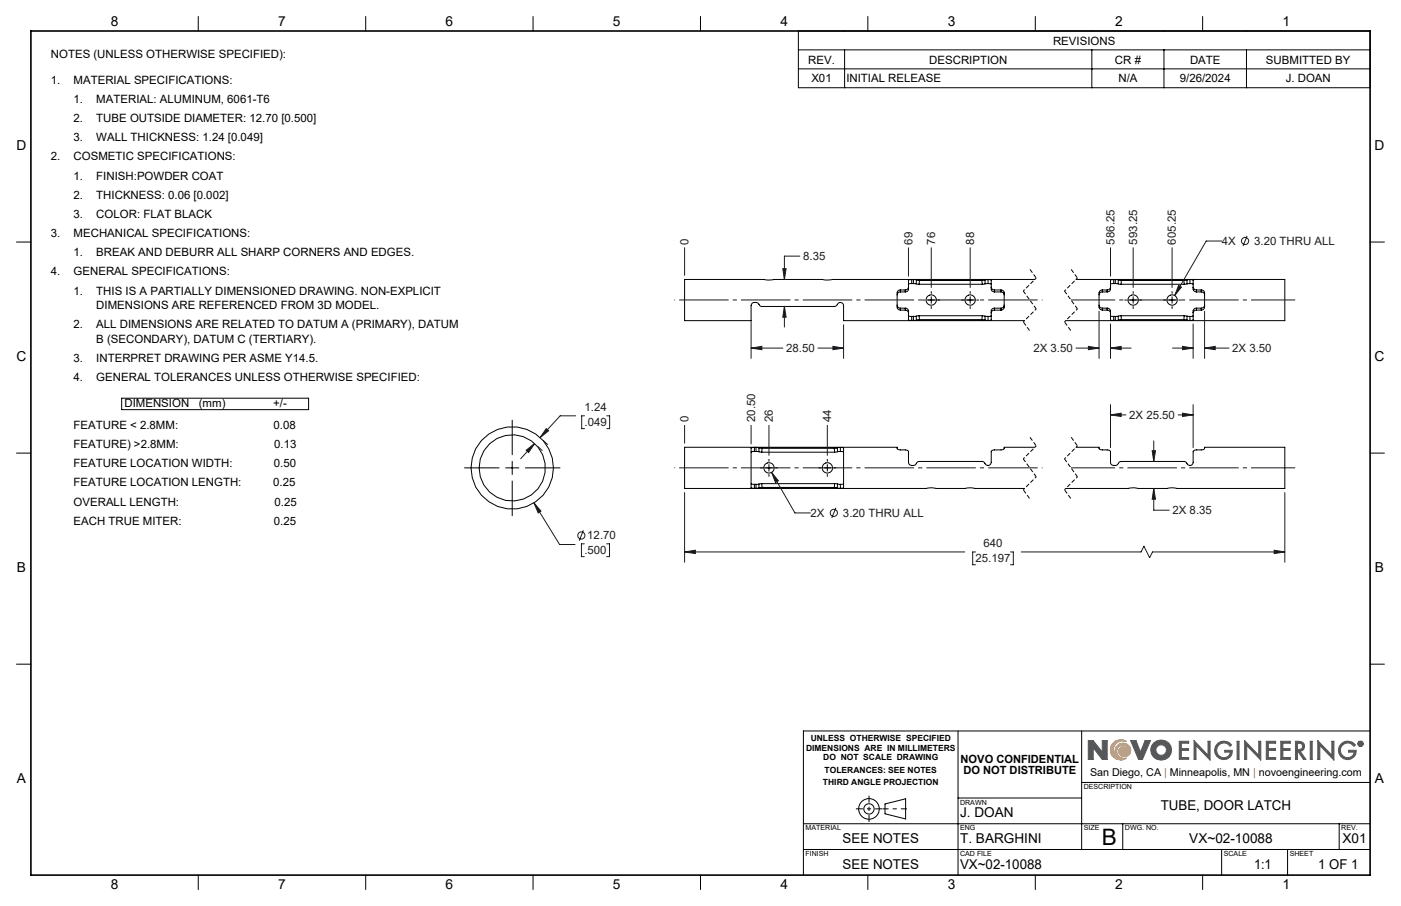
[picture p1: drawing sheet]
<svg xmlns="http://www.w3.org/2000/svg" width="432mm" height="279mm" viewBox="0 0 432 279" stroke-linecap="round" stroke-linejoin="round" font-family="sans-serif">
<g fill="none" stroke="#000" stroke-width=".31">
<path d="M61.1 5.1v4.5M112.7 5.1v4.5M164.3 5.1v4.5M215.9 5.1v4.5M267.5 5.1v4.5M319.1 5.1v4.5M370.7 5.1v4.5M5.1 74.6h4.4M422.3 74.6h4.4M276.5 94.1l.2 .6 .8 .3M277.5 89.4l-.5 .1a2.43 2.43 0 0 0-.5 2.5 5.8 5.8 0 0 0 .4 3.4l.6 .2M277.5 90l-.6 .2-.4 .7"/>
<path d="M277.5 89.4h1.5M277.5 95.6h1.5M277.5 90h1.5M277.5 95h1.5M277.5 89.4v.6M277.5 95v.6M279 95.6l.8 .4 .2 .4M279 95l.9 .4 .1 1M279 89.4v.6M279 95v.6M280 88.6l-.4 .6-.6 .2M280 96.4v1.1a.83 .83 0 0 0 .7 1.3h.3"/>
<path d="M280 88.6v.9l-1 .5M280 97.4l1 .2M281 87.5v-1.3h-.2a.67 .67 0 0 0-.8 .2 .67 .67 0 0 0 0 .8v1.4M281 87.5l-1 .2M281 98.8h.5M281 97.6h.5M281 87.5h.5M281 97.6v1.2M281.5 87.5h.9M281.5 97.6v1.2M282.4 97.5l-.9 .1M282.4 87.5l.8 .2"/>
<path d="M282.4 97.5v1.2M282.4 86.3l1 .2M282.4 86.3l-.9-.1v1.3M282.4 98.7l-.9 .1M282.4 86.3v1.2M283.2 97.4l-.8 .1M283.2 97.4l.2 1.2M283.2 97.4h19.6M283.2 87.7h19.6M283.4 98.6l-1 .1M283.4 86.5l-.2 1.2M283.4 98.6h19.2"/>
<path d="M283.4 86.5h19.2M302.6 98.6l1 .1M302.6 86.5l.2 1.2M302.8 97.4l.8 .1M302.8 97.4l-.2 1.2M303.6 86.3l-1 .2M303.6 98.7l.9 .1M303.6 86.3v1.2M303.6 87.5l-.8 .2M303.6 97.5l.9 .1M303.6 97.5v1.2M304.5 86.2a.72 .72 0 0 1 .9 .1 .72 .72 0 0 1 .1 .9v1.4"/>
<path d="M304.5 86.2l-.9 .1M304.5 87.5h-.9M304.5 87.5l1 .2M304.5 86.2v1.3M304.5 97.6v1.2M305.5 96.4v1.1a.83 .83 0 0 1 0 .9 .83 .83 0 0 1-.8 .4h-.2M305.5 88.6l.2 .5 .8 .3M305.5 88.6l.1 1 .9 .4M305.5 97.4l-1 .2M306.5 95.6l-.6 .2-.4 .6M306.5 95l-.5 .1a1.07 1.07 0 0 0-.5 1.3M306.5 89.4h2"/>
<path d="M306.5 95.6h2M306.5 90h2M306.5 95h2M306.5 89.4v.6M306.5 95v.6M308.5 89.4l.6 .2 .4 .5v4.1a1.07 1.07 0 0 1-1 1.4M308.5 90l.8 .3 .2 .6M308.5 89.4v.6M308.5 95v.6M309.5 94.1l-.4 .7-.6 .2M318.9 86.2h-62.3l-1.4 .2-1.7-.2h-14.9l-1.4 .2-1.7-.2h-24.5v12.7h20.5v-4.6a1.36 1.36 0 0 1 1.3-1.1 1.36 1.36 0 0 1 1.3 1l.6 .3h22.4l.7-.2a1.2 1.2 0 0 1 .8-.9 1.2 1.2 0 0 1 1.3 .3l.1 5.2h55.8M331.6 86.2h64.4v12.7h-67.5"/>
<path d="M338.7 94.1l.2 .6 .9 .3M339.8 89.4l-.6 .1-.4 .5-.1 2a5.8 5.8 0 0 0 .4 3.4l.7 .2M339.8 90l-.7 .2-.4 .7M339.8 89.4h1.4M339.8 95.6h1.4M339.8 89.4v.6M339.8 95v.6M339.8 90h1.4M339.8 95h1.4M341.2 95.6l.8 .4 .3 .4M341.2 95l.9 .4 .2 1M341.2 89.4v.6"/>
<path d="M341.2 95v.6M342.3 88.6l-.4 .6-.7 .2M342.3 96.4v1.1a.83 .83 0 0 0 .6 1.3h.4M342.3 88.6a1.04 1.04 0 0 1-1.1 1.4M342.3 97.4l1 .2M343.3 87.5v-1.3h-.3a.67 .67 0 0 0-.7 .2 .67 .67 0 0 0 0 .8v1.4M343.3 87.5l-1 .2M343.3 98.8h.4M343.3 97.6h.4M343.3 87.5h.4M343.3 97.6v1.2M343.7 87.5h.9"/>
<path d="M343.7 97.6v1.2M344.6 97.5l-.9 .1M344.6 87.5l.9 .2M344.6 97.5l.1 1.2M344.7 98.7l-1 .1M344.7 86.3l.9 .2M344.7 86.3l-1-.1v1.3M344.7 86.3l-.1 1.2M345.5 97.4l-.9 .1M345.5 97.4l.1 1.2M345.5 97.4h19.5M345.5 87.7h19.5"/>
<path d="M345.6 98.6l-.9 .1M345.6 86.5l-.1 1.2M345.6 98.6h19.3M345.6 86.5h19.3M364.9 98.6l.9 .1M364.9 86.5l.1 1.2M365 97.4l.9 .1M365 97.4l-.1 1.2M365.8 98.7l.9 .1M365.8 86.3l-.9 .2M365.8 86.3l.1 1.2M365.9 87.5l-.9 .2"/>
<path d="M365.9 97.5l.8 .1M365.9 97.5l-.1 1.2M366.7 86.2h.4a.64 .64 0 0 1 .7 .3 .64 .64 0 0 1-.1 .7v1.4M366.7 86.2l-.9 .1M366.7 87.5h-.8M366.7 87.5l1 .2M366.7 86.2v1.3M366.7 97.6v1.2M367.7 96.4v1.1a.83 .83 0 0 1 .1 .9 .83 .83 0 0 1-.8 .4h-.3M367.7 88.6l.5 .7 .6 .1M367.7 88.6l.2 1 .9 .4M367.7 97.4l-1 .2"/>
<path d="M368.8 95.6l-.7 .2-.4 .6M368.8 95l-.6 .1a1.13 1.13 0 0 0-.5 1.3M368.8 89.4h1.4M368.8 95.6h1.4M368.8 89.4v.6M368.8 95v.6M368.8 90h1.4M368.8 95h1.4M370.2 89.4l.7 .2 .4 .7v4.4l-.2 .6-.9 .3M370.2 90l.9 .3 .2 .6M370.2 89.4v.6M370.2 95v.6"/>
<path d="M371.3 94.1l-.4 .7-.7 .2M5.1 139.7h4.4M232.5 138l-1 .2v12.3l1 .1v-1.2M232.5 139.2l-1 .3M232.5 138h.5M232.5 139.2h.5M232.5 138v1.2M233 138l.9 .1M233 139.2l.9 .1M233 138v1.2M233.9 139.3l.9 .2M233.9 138.1l1 .2"/>
<path d="M233.9 138.1v1.2M234.8 139.5h22.4M234.9 138.3l-.1 1.2M234.9 138.3h22.2M257.1 138.3l.1 1.2M258.1 138.1l-1 .2M258.1 138.1v1.2M258.1 139.3l-.9 .2M259 138l1 .2v12.2l-1 .2M259 138l-.9 .1M259 139.2l-.9 .1M259 139.2l1 .3"/>
<path d="M259 138v1.2M318.9 137.9h-9.4a.7 .7 0 0 1-.2 .8 .7 .7 0 0 1-.8 0l-2.6 .2a2.64 2.64 0 0 0-.4 2.3v.9a1.09 1.09 0 0 1-.8 1.4 1.09 1.09 0 0 1-1.3-.9l-.6-.3h-19.4l-.6 .2a1.43 1.43 0 0 1-1.4 1.1 1.43 1.43 0 0 1-1.4-1v-3.5l-.5-.3-2-.1a.69 .69 0 0 1-.8 0 .69 .69 0 0 1-.2-.8h-65.5v12.7h74.5l1.6-.2 1.5 .2h8.9l1.5-.2 1.6 .2h15.2M331.6 137.9h7.1a.71 .71 0 0 0 .3 .8 .71 .71 0 0 0 .8 0l2 .1 .4 .3 .1 2.5a1.43 1.43 0 0 0 .9 1.9 1.43 1.43 0 0 0 1.8-1l.6-.2h19.5l.6 .3a1.08 1.08 0 0 0 1.3 .9 1.08 1.08 0 0 0 .7-1.4v-.9a2.64 2.64 0 0 1 .4-2.3l2.1-.2a.72 .72 0 0 0 .8 0 .72 .72 0 0 0 .3-.8h24.7v12.7h-33.2l-1.5-.2-1.6 .2h-8.9l-1.5-.2-1.6 .2h-19.2M422.3 139.7h4.4M231.5 149.2l1 .2M232.5 149.4h.5M233 149.4v1.2l.9-.1M233.9 149.3l-.9 .1M233.9 149.3v1.2M234.8 149.2l-.9 .1M234.8 149.2l.1 1.1M234.8 149.2h22.4"/>
<path d="M234.9 150.3l-1 .2M234.9 150.3h22.2M257.1 150.3l1 .2M257.2 149.2l.9 .1M257.2 149.2l-.1 1.1M258.1 150.5l.9 .1M258.1 149.3l.9 .1M258.1 149.3v1.2M259 149.4v1.2M260 149.2l-1 .2M5.1 204.8h4.4M422.3 204.8h4.4"/>
<path d="M295.3 225.4v44.5M333.4 225.4v36.6M422.3 225.4h-174.7v44.5M247.6 254h174.7M272.8 247.9l6.3-1.6v6.3l-6.3-1.6zM295.3 246.1h38.1M333.4 241.3h88.9M346 254v8M412.7 254v8M61.1 269.9v4.4M112.7 269.9v4.4M164.3 269.9v4.4"/>
<path d="M215.9 269.9v4.4M247.6 262h174.7M267.5 269.9v4.4M319.1 269.9v4.4M370.7 269.9v4.4M376.5 262v7.9M396.8 262v7.9"/>
<circle cx="287" cy="92.5" r="1.6"/>
<circle cx="299" cy="92.5" r="1.6"/>
<circle cx="349.2" cy="92.5" r="1.6"/>
<circle cx="361.2" cy="92.5" r="1.59"/>
<circle cx="157.9" cy="144.3" r="12.7"/>
<circle cx="157.9" cy="144.3" r="10.2"/>
<circle cx="237" cy="144.3" r="1.59"/>
<circle cx="255" cy="144.3" r="1.6"/>
<circle cx="267.8" cy="249.5" r="1.59"/>
<circle cx="267.8" cy="249.5" r="3.2"/>
</g>
<path d="M342.7 229.6a3.1 3.1 0 0 1 4.5-.9 2.82 2.82 0 0 0-3.9 1.7 2.82 2.82 0 0 0 2.3 3.6 2.45 2.45 0 0 1-1.1-4.2 2.45 2.45 0 0 1 4 1.5 1.88 1.88 0 0 1-1.9 2.1 1.88 1.88 0 0 1-1.8-2.2l.6-.7a1.82 1.82 0 0 1 2.4 1.5 1.89 1.89 0 0 0-2.6-2 1.89 1.89 0 0 0-.3 3.3l1.5 .6 .8-.1a3.2 3.2 0 0 1-4-.2 3.2 3.2 0 0 1-.5-4z" fill="none" stroke="#f78d2a" stroke-width=".31"/>
<g fill="none" stroke="#555759" stroke-width=".31">
<path d="M336.9 230.6v3.6h-1.5v-5.8h1.5l2.8 3.6M336.9 230.6h.1M337 230.6l2.7 3.6h1.5v-5.8h-1.5v3.6M339.7 232h.1M348.5 228.4h1.6l1.4 3.6 1.4-3.6h1.7l-2.5 5.8h-1.2zM363.5 228.6h2.9v.6h-2.3v1.7h2.2v.5h-2.2v2.2h2.3v.6h-2.9zM368 228.4l4.3 4.5v-4.3h.7v5.8l-4.4-4.5v4.3h-.6zM375.4 229.2a2.89 2.89 0 0 1 4.2 .5l-.5 .5a2.26 2.26 0 0 0-3.2-.7 2.26 2.26 0 0 0-.5 3.2 2.26 2.26 0 0 0 3.3 .4l.5-1.1h-1.7v-.6h2.3a2.78 2.78 0 0 1-4 2.5 2.78 2.78 0 0 1-.4-4.7zM381.3 228.6h.6v5.6h-.6zM383.6 228.4l4.3 4.5v-4.3h.7v5.8l-4.4-4.5v4.3h-.6zM390.3 228.6h2.9v.6h-2.3v1.7h2.2v.5h-2.2v2.2h2.3v.6h-2.9zM394.8 228.6h2.9v.6h-2.3v1.7h2.2v.5h-2.2v2.2h2.3v.6h-2.9z"/>
<path d="M399.3 228.6a2.74 2.74 0 0 1 2.6 .8l.2 .8-.3 .9-1.1 .6 1.8 2.5h-.8l-1.7-2.5h-.1v2.5h-.6zM399.9 229.2l1.1 .1a1.02 1.02 0 0 1 0 1.7l-1.1 .2zM403.8 228.6h.6v5.6h-.6zM406.2 228.4l4.3 4.5v-4.3h.6v5.8l-4.3-4.5v4.3h-.6zM413.6 229.2a2.89 2.89 0 0 1 4.2 .5l-.5 .5a2.25 2.25 0 0 0-3.3-.7 2.25 2.25 0 0 0-.2 3.4 2.25 2.25 0 0 0 3.4-.3l.1-.6h-1.6v-.6h2.3a2.79 2.79 0 0 1-4 2.5 2.79 2.79 0 0 1-.4-4.7zM419 228.9l.6 .1-.1 .4 .2 .4-.4-.4-.3 .4zM419.2 229l.3 .2-.3 .1z"/>
<circle cx="357.9" cy="231.3" r="1.64"/>
<circle cx="357.9" cy="231.3" r="3.2"/>
<circle cx="419.3" cy="229.4" r=".85"/>
<circle cx="419.3" cy="229.4" r=".71"/>
</g>
<path d="M279.5 249.4h-7.5" fill="none" stroke="#000" stroke-width=".31" stroke-dasharray="15.2 1.3 1.3 1.3" stroke-dashoffset="13.4" stroke-linecap="butt"/>
<path d="M263.8 249.4h8.1M267.8 245.4v8.1" fill="none" stroke="#000" stroke-width=".31" stroke-dasharray="15.2 1.3 1.3 1.3" stroke-dashoffset="13.1" stroke-linecap="butt"/>
<path d="M9.5 9.6h412.8v260.3h-412.8z" fill="none" stroke="#000" stroke-width=".5"/>
<path d="M343 229.1a3.2 3.2 0 0 1 4.2-.4 2.82 2.82 0 0 0-3.9 1.7 2.82 2.82 0 0 0 2.3 3.6 2.43 2.43 0 0 1-1.9-2.8 2.43 2.43 0 0 1 2.7-2 2.43 2.43 0 0 1 2.1 2.7 1.82 1.82 0 0 1-2.5 1.5 1.82 1.82 0 0 1-.9-2.7 1.73 1.73 0 0 1 2.7 1.3 1.9 1.9 0 0 0-2.6-2 1.9 1.9 0 0 0-.3 3.3l.8 .5h1.5a3.2 3.2 0 0 1-4.2-.4 3.2 3.2 0 0 1 0-4.3z" fill-rule="evenodd" fill="#f78d2a"/>
<path d="M335.4 228.4v5.8h1.5v-3.6l2.8 3.6h1.5v-5.8h-1.5v3.6l-2.8-3.6zM348.5 228.4l2.4 5.8h1.2l2.5-5.8h-1.7l-1.4 3.6-1.4-3.6zM355.6 229.1a3.1 3.1 0 0 0 .2 4.6 3.1 3.1 0 0 0 4.6-.6 3.1 3.1 0 0 0-1-4.5l-1.8-.4-1 .3zM356.2 231.3a1.65 1.65 0 0 1 3.3 0 1.65 1.65 0 0 1-3.3 0zM363.5 228.6v5.6h2.9v-.6h-2.3v-2.2h2.2v-.5h-2.2v-1.7h2.3v-.6zM368 228.4v5.8h.6v-4.3l4.4 4.5v-5.8h-.7v4.3zM375.2 229.3a2.79 2.79 0 0 0 .7 4.7 2.79 2.79 0 0 0 3.9-2.6h-2.3v.6h1.7a2.16 2.16 0 0 1-3 1.4 2.16 2.16 0 0 1-.9-3.2 2.22 2.22 0 0 1 3.8 0l.5-.5a2.92 2.92 0 0 0-4.4-.4zM381.3 228.6v5.6h.6v-5.6zM383.6 228.4v5.8h.6v-4.3l4.4 4.5v-5.8h-.7v4.3zM390.3 228.6v5.6h2.9v-.6h-2.3v-2.2h2.2v-.5h-2.2v-1.7h2.3v-.6zM394.8 228.6v5.6h2.9v-.6h-2.3v-2.2h2.2v-.5h-2.2v-1.7h2.3v-.6zM399.3 228.6v5.6h.6v-2.5l1.8 2.5h.8l-1.8-2.5 1.1-.6 .3-1.3a1.6 1.6 0 0 0-2.1-1.2zM399.9 229.2l1.3 .3 .3 .4-.3 1-1.3 .3zM403.8 228.6v5.6h.6v-5.6zM406.2 228.4v5.8h.6v-4.3l4.3 4.5v-5.8h-.6v4.3zM413.3 229.4a2.79 2.79 0 0 0 .9 4.6 2.79 2.79 0 0 0 3.8-2.6h-2.3v.6h1.6a2.18 2.18 0 0 1-3.2 1.3 2.18 2.18 0 0 1-.4-3.5 2.22 2.22 0 0 1 3.6 .4l.5-.5a2.89 2.89 0 0 0-4.5-.3zM419 228.9v.9h.2v-.4l.5 .4-.2-.4 .2-.4zM419.2 229l.3 .2-.3 .1zM418.5 229.4a.85 .85 0 0 0 1.7 0 .85 .85 0 0 0-1.7 0zM418.6 229.4a.71 .71 0 0 1 1.4 0 .71 .71 0 0 1-1.4 0z" fill-rule="evenodd" fill="#555759"/>
<g fill="none" stroke="#191924" stroke-width=".31">
<path d="M211 76.4v8.5M246.5 79h-4.7v7.2M280 76.4v8.8M287 76.4v12.3M299 76.4v12.3M342.3 76.4v8.8M349.2 76.4v12.3M361.2 76.4v12.3M376.5 74.3h-4.7l-9.7 16.8M384.4 72.7l-1.3 3.2M231.5 98.9v11.6M241.3 82.9h1l-.5 3.3z"/>
<path d="M241.8 94.5l.5 3.3h-1zM241.8 94.5v6.4M338.7 96v14.5M342.3 99.9v10.6M363.3 88l.8 .5-2 2.6zM367.7 99.9v10.6M371.3 96v14.5M231.5 107.4l3.3-.6v1zM231.5 107.4h9.8M252.1 107.4h7.9M256.7 106.8l3.3 .6-3.3 .4zM260 100.2v10.3"/>
<path d="M331.6 107.4h7.1M335.5 106.8l3.2 .6-3.2 .4zM342.3 107.4l3.2-.6v1zM342.3 107.4h6.3M361.4 107.4h6.3M364.5 106.8l3.2 .6-3.2 .4zM371.3 107.4l3.2-.6v1zM371.3 107.4h7.5M162.2 138.9l2.6-2.1-1.9 2.8zM164.8 136.8l-4.3 4.7M165.7 137.7l1.4 1.2M167.4 135.8l1.4 1.3"/>
<path d="M168.3 132.2l.8 .7-2.6 2zM177.4 128.2h-4.8l-6.1 6.7M180.2 128.2h-.9v4h.9M187 128.2h.9v4h-.9M211 131.2v5.5M231.5 131.2v5.7M237 131.2v9.2M255 131.2v9.2M342.3 128l3.2-.6v1zM342.3 124.8v13.2M342.3 128h4.7M355.1 139h1l-.5 3.3z"/>
<path d="M355.6 136v6.3M363.1 128h4.6M364.5 127.4l3.2 .6-3.2 .4zM367.7 124.8v13.2M164.6 155.1l2.1 2.5-.8 .6zM164.6 155.1l7.9 12.8h4.7M211 151.9v21.5M237.8 145.7l2.1 2.6-.9 .5zM237.8 145.7l7.2 12.5h4.8M257.6 156.6l-1.2 3.1M355.6 150.6l.5 3.4h-1zM355.6 150.6v6.7h4.8"/>
<path d="M396 151.9v21.5M179.8 163.5l-1.3 3.2M180.1 167.7h-.9v4h.9M187 167.7h.9v4h-.9M211 170.2l3.3-.5v1zM211 170.2h86.4M300.7 170.2h-.9v4h.9M311.4 170.2h.9v4h-.9M314.7 170.2h37l.9-1.7 1.7 3.5 .9-1.8h40.8M392.7 169.7l3.3 .5-3.3 .5z"/>
<circle cx="383.7" cy="74.3" r="1.1"/>
<circle cx="257" cy="158.2" r="1.1"/>
<circle cx="179.2" cy="165.1" r="1.11"/>
</g>
<path d="M315.4 99.3l2 2.7M317.4 83l2 2.7M328.1 99.3l2 2.7M330.1 83l2 2.7M317.4 134.8l2 2.7M330.1 134.8l2 2.7M315.4 151l2 2.8M328.1 151l2 2.8" fill="none" stroke="#000" stroke-width=".31" stroke-dasharray="1.3 .6" stroke-dashoffset="-.1" stroke-linecap="butt"/>
<path d="M319.4 85.7l-4 4M319.4 95.3l-4 4M332.1 85.7l-4 4M332.1 95.3l-4 4M319.4 137.5l-4 4M332.1 137.5l-4 4M319.4 147l-4 4M332.1 147l-4 4" fill="none" stroke="#000" stroke-width=".31" stroke-dasharray="1.3 .6" stroke-dashoffset=".7" stroke-linecap="butt"/>
<path d="M315.4 89.7l4 5.6M328.1 89.7l4 5.6M315.4 141.5l4 5.5M328.1 141.5l4 5.5" fill="none" stroke="#000" stroke-width=".31" stroke-dasharray="1.3 .6" stroke-dashoffset=".1" stroke-linecap="butt"/>
<path d="M321.3 92.5h-113.5M321.3 144.3h-113.5" fill="none" stroke="#191924" stroke-width=".31" stroke-dasharray="15.2 1.3 1.3 1.3" stroke-dashoffset="-1.5" stroke-linecap="butt"/>
<path d="M399.2 92.5h-69.1M399.2 144.3h-69.1" fill="none" stroke="#191924" stroke-width=".31" stroke-dasharray="15.2 1.3 1.3 1.3" stroke-dashoffset="1.6" stroke-linecap="butt"/>
<g fill="none" stroke="#000" stroke-width=".31">
<path d="M246.1 9.6h176.2v17.5h-176.2zM246.1 15.4h176.2M260.3 15.4v11.7M336.5 15.4v11.7M358.7 15.4v11.7M384.2 15.4v11.7M246.1 21.2h176.2M284.4 92.5h.6M286 92.5h2M287 89.9v.6M287 91.5v2M287 94.5v.6"/>
<path d="M289 92.5h.6M296.4 92.5h.6M298 92.5h2M299 89.9v.6M299 91.5v2M299 94.5v.6M301 92.5h.6M346.6 92.5h.6M348.2 92.5h2.1M349.2 89.9v.6M349.2 91.5v2M349.2 94.5v.6"/>
<path d="M351.3 92.5h.6M358.6 92.5h.6M360.2 92.5h2.1M361.2 89.9v.6M361.2 91.5v2M361.2 94.5v.6M363.3 92.5h.6M37.5 122.8h57.6v3.5h-57.6zM157.9 129.6v10.6M143.2 144.3h10.6M155.9 144.3h4M157.9 142.3v4"/>
<path d="M157.9 148.3v10.7M161.9 144.3h10.7M234.4 144.3h.6M236 144.3h2M237 141.7v.6M237 143.3v2M237 146.3v.6M239 144.3h.6M252.4 144.3h.6M254 144.3h2M255 141.7v.6M255 143.3v2"/>
<path d="M255 146.3v.6M257 144.3h.6"/>
</g>
<g fill="#191924">
<path d="M211 170.2l3.3-.5v1zM392.7 169.7l3.3 .5-3.3 .5zM237.8 145.7l1.2 3.1 .9-.5zM355.1 139h1l-.5 3.3zM355.6 150.6l.5 3.4h-1zM342.3 128l3.2-.6v1zM364.5 127.4l3.2 .6-3.2 .4zM164.6 155.1l1.3 3.1 .8-.6zM241.8 94.5l.5 3.3h-1zM241.3 82.9h1l-.5 3.3zM231.5 107.4l3.3-.6v1zM256.7 106.8l3.3 .6-3.3 .4zM335.5 106.8l3.2 .6-3.2 .4zM342.3 107.4l3.2-.6v1zM364.5 106.8l3.2 .6-3.2 .4zM371.3 107.4l3.2-.6v1zM363.3 88l-1.2 3.1 2-2.6z"/>
<path d="M162.2 138.9l2.6-2.1-1.9 2.8zM168.3 132.2l.8 .7-2.6 2z"/>
</g>
<text font-size="7" x="339.5" y="260.5">B</text>
<g font-size="4.2">
<text x="34.1" y="8.1">8</text>
<text x="85.7" y="8.1">7</text>
<text x="137.3" y="8.1">6</text>
<text x="188.9" y="8.1">5</text>
<text x="240.5" y="8.1">4</text>
<text x="292.1" y="8.1">3</text>
<text x="343.7" y="8.1">2</text>
<text x="395.3" y="8.1">1</text>
<text x="5.1" y="46.4">D</text>
<text x="423.7" y="46.4">D</text>
<text x="5.1" y="111.4">C</text>
<text x="423.7" y="111.4">C</text>
<text x="5.2" y="176.5">B</text>
<text x="423.8" y="176.5">B</text>
<text x="5.2" y="241.6">A</text>
<text x="423.8" y="241.6">A</text>
<text x="357.7" y="249.9">TUBE, DOOR LATCH</text>
<text x="295.9" y="252">J. DOAN</text>
<text x="259.7" y="260">SEE NOTES</text>
<text x="295.9" y="260">T. BARGHINI</text>
<text x="366.5" y="260">VX~02-10088</text>
<text x="413.8" y="260">X01</text>
<text x="259.7" y="267.9">SEE NOTES</text>
<text x="295.9" y="267.9">VX~02-10088</text>
<text x="386.5" y="267.9">1:1</text>
<text x="406.3" y="267.9">1 OF 1</text>
<text x="34.1" y="274.2">8</text>
<text x="85.7" y="274.2">7</text>
<text x="137.3" y="274.2">6</text>
<text x="188.9" y="274.2">5</text>
<text x="240.5" y="274.2">4</text>
<text x="292.1" y="274.2">3</text>
<text x="343.7" y="274.2">2</text>
<text x="395.3" y="274.2">1</text>
</g>
<g font-size="3.5">
<text x="15.7" y="17.9">NOTES (UNLESS OTHERWISE SPECIFIED):</text>
<text x="324.6" y="13.8">REVISIONS</text>
<text x="249.1" y="19.6">REV.</text>
<text x="286.4" y="19.6">DESCRIPTION</text>
<text x="343.6" y="19.6">CR #</text>
<text x="366.8" y="19.6">DATE</text>
<text x="390.2" y="19.6">SUBMITTED BY</text>
<text x="15.7" y="25.8">1.</text>
<text x="22.7" y="25.8">MATERIAL SPECIFICATIONS:</text>
<text x="250.1" y="25.4">X01</text>
<text x="260.9" y="25.4">INITIAL RELEASE</text>
<text x="344.7" y="25.4">N/A</text>
<text x="363.6" y="25.4">9/26/2024</text>
<text x="396.3" y="25.4">J. DOAN</text>
<text x="22.7" y="31.8">1.</text>
<text x="29.7" y="31.8">MATERIAL: ALUMINUM, 6061-T6</text>
<text x="22.7" y="37.7">2.</text>
<text x="29.7" y="37.7">TUBE OUTSIDE DIAMETER: 12.70 [0.500]</text>
<text x="22.7" y="43.6">3.</text>
<text x="29.7" y="43.6">WALL THICKNESS: 1.24 [0.049]</text>
<text x="15.7" y="49.5">2.</text>
<text x="22.7" y="49.5">COSMETIC SPECIFICATIONS:</text>
<text x="22.7" y="55.4">1.</text>
<text x="29.7" y="55.4">FINISH:POWDER COAT</text>
<text x="22.7" y="61.3">2.</text>
<text x="29.7" y="61.3">THICKNESS: 0.06 [0.002]</text>
<text x="22.7" y="67.2">3.</text>
<text x="29.7" y="67.2">COLOR: FLAT BLACK</text>
<text x="15.7" y="73.1">3.</text>
<text x="22.7" y="73.1">MECHANICAL SPECIFICATIONS:</text>
<text x="22.7" y="79">1.</text>
<text x="29.7" y="79">BREAK AND DEBURR ALL SHARP CORNERS AND EDGES.</text>
<text x="15.7" y="84.9">4.</text>
<text x="22.7" y="84.9">GENERAL SPECIFICATIONS:</text>
<text x="22.7" y="90.8">1.</text>
<text x="29.7" y="90.8">THIS IS A PARTIALLY DIMENSIONED DRAWING. NON-EXPLICIT</text>
<text x="29.7" y="95.4">DIMENSIONS ARE REFERENCED FROM 3D MODEL.</text>
<text x="22.7" y="101.3">2.</text>
<text x="29.7" y="101.3">ALL DIMENSIONS ARE RELATED TO DATUM A (PRIMARY), DATUM</text>
<text x="29.7" y="105.8">B (SECONDARY), DATUM C (TERTIARY).</text>
<text x="22.7" y="111.7">3.</text>
<text x="29.7" y="111.7">INTERPRET DRAWING PER ASME Y14.5.</text>
<text x="22.7" y="117.6">4.</text>
<text x="29.7" y="117.6">GENERAL TOLERANCES UNLESS OTHERWISE SPECIFIED:</text>
<text x="38.4" y="125.5">DIMENSION</text>
<text x="61.3" y="125.5">(mm)</text>
<text x="84.2" y="125.5">+/-</text>
<text x="22.7" y="132.3">FEATURE &lt; 2.8MM:</text>
<text x="84.3" y="132.3">0.08</text>
<text x="22.7" y="138.2">FEATURE) &gt;2.8MM:</text>
<text x="84.5" y="138.2">0.13</text>
<text x="22.7" y="144.1">FEATURE LOCATION WIDTH:</text>
<text x="84.4" y="144.1">0.50</text>
<text x="22.7" y="150">FEATURE LOCATION LENGTH:</text>
<text x="22.7" y="155.9">OVERALL LENGTH:</text>
<text x="84.2" y="150">0.25</text>
<text x="84.6" y="155.9">0.25</text>
<text x="22.7" y="161.8">EACH TRUE MITER:</text>
<text x="84.4" y="161.8">0.25</text>
<text x="296.1" y="235.2">NOVO CONFIDENTIAL</text>
<text x="296.9" y="238.7">DO NOT DISTRIBUTE</text>
</g>
<g font-size="3.5" fill="#191924">
<text x="212.2" y="75.4" transform="rotate(-90 212.2 75.4)">0</text>
<text x="281.2" y="75.4" transform="rotate(-90 281.2 75.4)">69</text>
<text x="288.2" y="75.4" transform="rotate(-90 288.2 75.4)">76</text>
<text x="300.2" y="75.4" transform="rotate(-90 300.2 75.4)">88</text>
<text x="343.4" y="75.4" transform="rotate(-90 343.4 75.4)">586.25</text>
<text x="350.4" y="75.4" transform="rotate(-90 350.4 75.4)">593.25</text>
<text x="362.4" y="75.4" transform="rotate(-90 362.4 75.4)">605.25</text>
<text x="376.5" y="75.5">4X</text>
<text x="386.6" y="75.5">3.20 THRU ALL</text>
<text x="247.5" y="80.2">8.35</text>
<text x="242.3" y="108.5">28.50</text>
<text x="318.5" y="108.5">2X 3.50</text>
<text x="379.8" y="108.5">2X 3.50</text>
<text x="180.2" y="126.8">1.24</text>
<text x="180.2" y="131.4">.049</text>
<text x="212.2" y="130.2" transform="rotate(-90 212.2 130.2)">0</text>
<text x="232.7" y="130.2" transform="rotate(-90 232.7 130.2)">20.50</text>
<text x="238.2" y="130.2" transform="rotate(-90 238.2 130.2)">26</text>
<text x="256.2" y="130.2" transform="rotate(-90 256.2 130.2)">44</text>
<text x="348" y="129.1">2X 25.50</text>
<text x="249.8" y="159.3">2X</text>
<text x="259.8" y="159.3">3.20 THRU ALL</text>
<text x="361.4" y="158.5">2X 8.35</text>
<text x="181" y="166.3">12.70</text>
<text x="180.1" y="170.8">.500</text>
<text x="300.7" y="173.3">25.197</text>
<text x="303.1" y="168.8">640</text>
</g>
<text font-size="3.3" x="336" y="239.4">San Diego, CA | Minneapolis, MN | novoengineering.com</text>
<g font-size="2.6">
<text x="248.4" y="231.5">DIMENSIONS ARE IN MILLIMETERS</text>
<text x="249.9" y="228.6">UNLESS OTHERWISE SPECIFIED</text>
<text x="253.7" y="234.4">DO NOT SCALE DRAWING</text>
<text x="254.2" y="238.5">TOLERANCES: SEE NOTES</text>
<text x="253.7" y="242.1">THIRD ANGLE PROJECTION</text>
</g>
<g font-size="2.2">
<text x="334" y="243.4">DESCRIPTION</text>
<text x="295.9" y="248.2">DRAWN</text>
<text x="248.3" y="256.1">MATERIAL</text>
<text x="295.9" y="256.1">ENG</text>
<text x="334" y="256.1">SIZE</text>
<text x="346.7" y="256.1">DWG. NO.</text>
<text x="413.4" y="256.1">REV.</text>
<text x="248.3" y="264">FINISH</text>
<text x="295.9" y="264">CAD FILE</text>
<text x="377.2" y="264">SCALE</text>
<text x="397.5" y="264">SHEET</text>
</g>
</svg>
